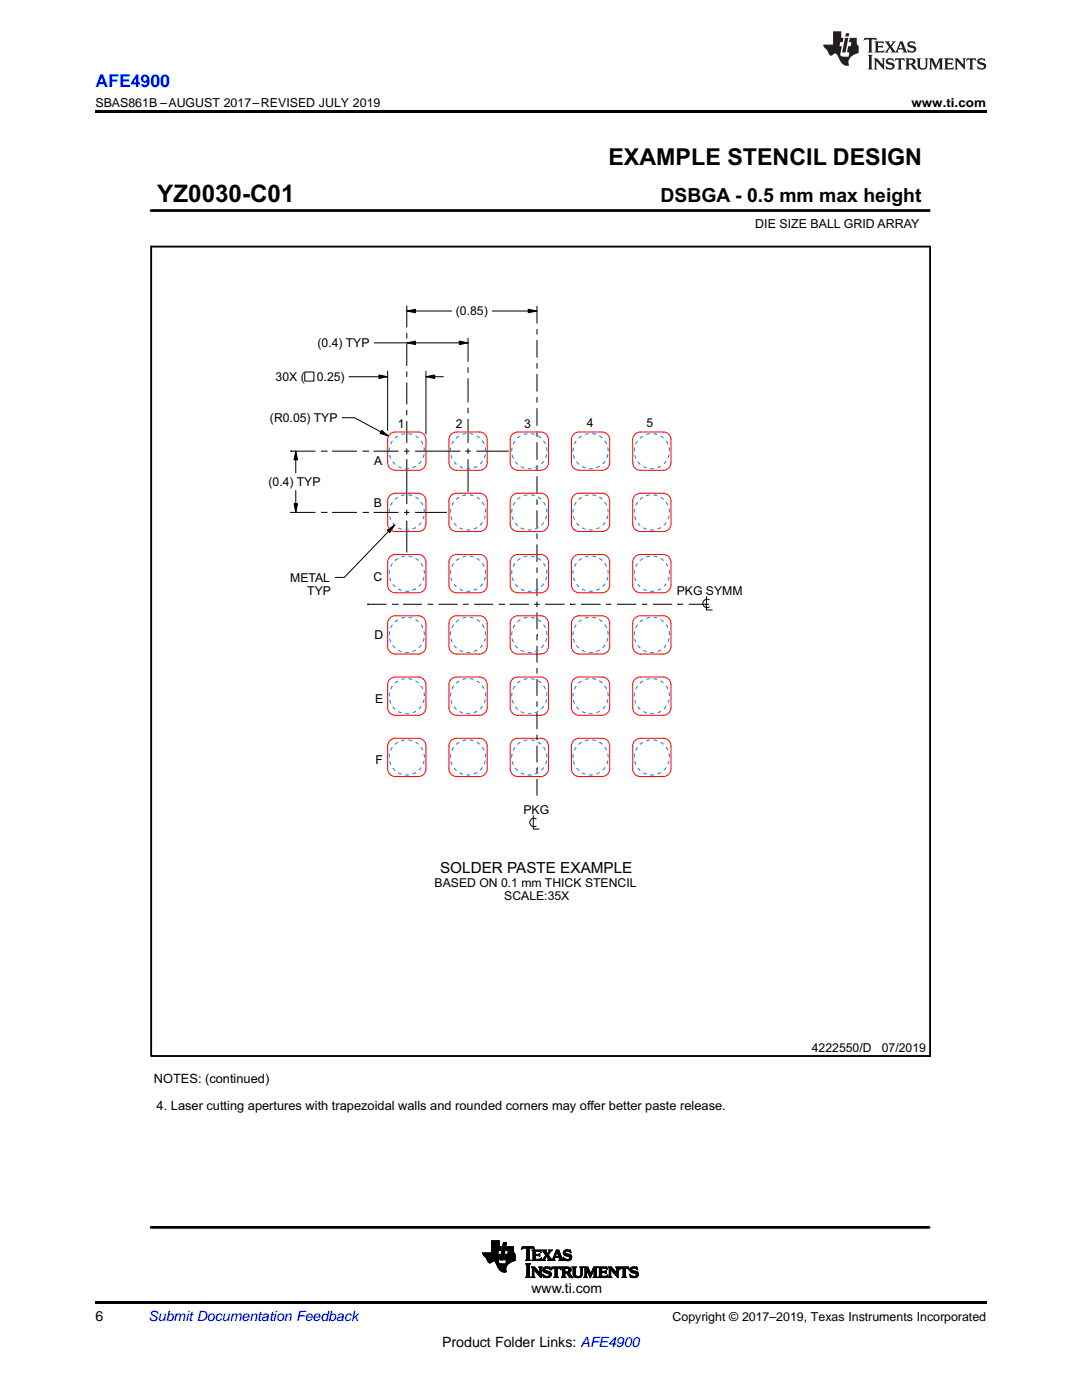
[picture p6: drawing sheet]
<svg xmlns="http://www.w3.org/2000/svg" width="216mm" height="279mm" viewBox="0 0 216 279" stroke-linecap="round" stroke-linejoin="round" font-family="sans-serif">
<path d="M19 22h177.8v.5h-177.8zM75.6 74.8l1.8 .4-1.8 .3zM81.2 68.4l1.7-.3v.7zM81.2 62.1l1.7-.4v.7zM85 75.2l1.7-.4v.7zM91.6 68.1l1.8 .3-1.8 .4zM105.4 61.7l1.7 .4-1.7 .3zM59 90l.4 1.8h-.7zM76.2 85.9l1.3 1.1-1.7-.5zM58.7 100.5h.7l-.4 1.8zM77.3 105.8l1.4-1-.9 1.5zM19 259.7h177.8v.5h-177.8z" fill="#000"/>
<g fill="none" stroke="#000" stroke-width=".2">
<path d="M30.2 42h155.2M185.4 41.8v.4M60.8 74.2h1.8v1.9h-1.8zM69.7 75.2h7.7M74.7 68.4h18.7M75.6 74.8l1.8 .4-1.8 .3zM77.4 74.1v11.8M81.2 68.4l1.7-.3v.7zM81.2 62.1l1.7-.4v.7zM81.2 61v4.4M81.2 66.4v1.1M81.2 68.6v4.4"/>
<path d="M81.2 74.1v1.1M81.2 76.3v4.4M81.2 62.1h8.9M85 75.2l1.7-.4v.7zM85 74.1v12.6M85 75.2h3.5M91.6 68.1l1.8 .3-1.8 .4zM93.4 67.4v4.8M93.4 73.3v1.1M93.4 75.5v4.8M98.2 62.1h8.9M105.4 61.7l1.7 .4-1.7 .3z"/>
<path d="M107.1 61.1v3.5M107.1 65.7v1.1M107.1 67.9v3.5M107.1 72.5v1.1M107.1 74.7v3.5M107.1 79.3v1.1M58 90h.1M58 90h5M59 90l.4 1.8h-.7zM59 90v4.4M59 97.9v4.4M64.1 90h1.1"/>
<path d="M65.2 90h.1M66.2 90h5M68.3 83.4h2.4l6.8 3.6M72.3 90h1.1M73.4 90h.1M74.5 90h5M76.2 85.9l1.3 1.1-1.7-.5zM80.6 90h1.1M81.2 81.8v1.1M81.2 84v4.4M81.2 89.5v1.2M81.2 91.6v9"/>
<path d="M82.8 90h9.1M92.8 90h1.1M93.4 81.4v1.1M93.4 83.6v4.8M93.4 89.5v1.1M93.4 91.7v6.5M95 90h6.5M107.1 81.5v3.5M107.1 86.1v1.1M107.1 88.3v3.5M107.1 92.9v1.1M107.1 95.1v3.5"/>
<path d="M107.1 99.7v1.1M58 102.3h.1M58 102.3h5M58.7 100.5h.7l-.4 1.8zM64.1 102.3h1.1M65.2 102.3h.1M66.2 102.3h5M72.3 102.3h1.1M73.4 102.3h.1M74.5 102.3h5M77.3 105.8l1.4-1-.9 1.5zM78.7 104.8l-10 10.4h-1.8"/>
<path d="M80.6 102.3h1.1M81.2 101.7v1.1M81.2 103.9v6.4M82.8 102.3h6.4M107.1 101.9v3.5M107.1 106.5v1.1M107.1 108.6v3.6M107.1 113.2v1.1M107.1 115.4v3.5M140.9 119v2.7h1.2M141.5 119.7a.86 .86 0 0 0-1.3 .7 .86 .86 0 0 0 1.3 .8M73.3 120.6h.1"/>
<path d="M73.3 120.6h3.8M78.2 120.6h1.1M79.3 120.6h.1M80.4 120.6h3.8M85.3 120.6h1.1M87.5 120.6h3.8M92.4 120.6h1.1M94.6 120.6h3.8M99.5 120.6h1.1M100.6 120.6h.1M101.7 120.6h3.8M106.6 120.6h1.1"/>
<path d="M107.1 126.7h.1M107.1 120v1.1M107.1 122.2v3.4M107.1 126.7v1.1M107.1 128.9v3.3M107.1 133.3v1.1M107.1 135.5v3.4M107.1 140v1.1M108.8 120.6h3.9M113.8 120.6h.1M113.8 120.6h1.1M116 120.6h3.8"/>
<path d="M120.9 120.6h1.1M123.1 120.6h3.9M128.1 120.6h1.1M130.3 120.6h3.8M135.2 120.6h.1M135.2 120.6h1.1M137.4 120.6h3.9M141.3 120.6h.1M107.1 153.3h.1M107.1 142.2v3.3M107.1 146.6v1.1M107.1 148.8v3.4"/>
<path d="M107.1 153.3v1.1M107.1 155.5v3.3M106.4 162.8v2.6h1.2M107 163.4a.86 .86 0 0 0-1.3 .7 .86 .86 0 0 0 1.3 .8M96.3 250.1h3M96.3 250.2h3M96.4 250.3h2.9M96.4 250.4h3.3M96.5 250.5h3.2M96.5 250.6h3.2M96.6 250.6h3.1M96.7 250.7h2.9"/>
<path d="M96.8 250.8h2.8M96.9 250.9h2.7M97 251h2.6M97 251.1h2.6M97.1 251.1h2.5M97.1 251.2h2.4M97.1 251.3h2.4M97.2 251.3h2.3M97.2 251.4h2.3M97.2 251.5h2.3M97.3 251.5h2.2M97.3 251.6h2.2"/>
<path d="M97.3 251.7h1M97.4 251.7h.8M97.4 251.8h.7M97.5 251.9h.6M97.5 252h.5M97.6 252h.3M98.1 249.9h1.3M98.1 249.8h1.3M98.1 249.7h1.3M98.1 248.8h1.9l-.1 .8h-1.8M98.1 249.5h1.8M98.1 249.4h1.8"/>
<path d="M98.1 249.3h1.8M98.1 249.2h1.8M98.1 249.1h1.9M98.1 249h1.9M98.1 248.9h1.9M98.1 248.8h1.9M98.1 248.7h1.5M98.1 248.6h1.5M98.1 248.5h1.5M98.1 248.4h1.5M98.1 248.3h1.5M98.1 248.2h1.5"/>
<path d="M98.1 248.1h1.5M98.1 248h1.5M98.1 247.9h1.5M98.1 247.8h1.5M98.1 247.7h1.5M98.6 251.7h.8M98.7 251.7h.7M98.8 251.8h.6M98.9 251.9h.5M98.9 252h.6M99 252.1h.5M99 252.2h.6"/>
<path d="M99 252.2h1M99.1 252.3h2.2M99.1 252.4h2.2M99.1 252.4h2.1M99.2 252.5h2M99.2 252.6h1.9M99.3 252.7h1.7M99.3 252.8h1.7M99.3 252.9h1.7M99.3 250h-3l.1 .4 .6 .7 .5 .8 .3 .1 .5-.3h.4l.9 1.6 .7 .5h.7v-.9l.6-.8M99.4 252.9h1.6M99.4 253h1.5"/>
<path d="M99.4 249.6l-.1 .7h.4l-.2 1.1M99.5 251.7v.3l.2 .2h1.7M99.5 253.1h1.4M99.5 251.4v.3M99.5 253.2h1.4M99.6 253.3h1.3M99.6 248.8v-1.2h-1.5v2.4M99.7 253.4h1.2M99.8 253.5h1.1M99.8 251.4h.6M99.8 251.3h.6M99.8 251.2h.6"/>
<path d="M99.8 253.5h1.2M99.8 251.1h.6M99.9 251.1h.6M99.9 251h.6M99.9 250.9h.6M99.9 250.8h.6M99.9 253.6h1.1M99.9 250.7h.6M99.9 250.6h.6M99.9 250.6h.7M100 250.5h.6M100 250.4h.6"/>
<path d="M100 250.3h.6M100 253.7h1M100 250.2h.6M100 250.1h.7M100.1 250h.6M100.1 249.9h.6M100.1 249.8h.6M100.1 249.7h.6M100.1 253.8h.9M100.1 249.6h.7M100.2 249.5h.6M100.2 249.4h.6"/>
<path d="M100.2 249.3h.6M100.2 249.2h.6M100.2 249.1h.6M100.3 249h.6M100.3 253.8h.7M100.3 248.9h.6M100.3 248.8h.6M100.3 248.8h.6l-.5 2.7h-.6zM100.4 248.5h.6M100.4 248.4h.6M100.4 248.3h.6M100.4 248.2h.6"/>
<path d="M100.4 248.1h.6M100.5 248h.6M100.5 248h.6l-.1 .5h-.7zM100.6 253.9h.1M100.7 251.3h2.1M100.7 251.2h2.1M100.7 251.4h2.1M100.7 251.1h2.1M100.7 251.1v.3l.4 .1M100.7 251h2.1M100.8 250.9h2M100.8 250.8h2"/>
<path d="M100.8 250.7h2M100.8 250.6h2M100.8 250.5h2M100.8 250.4h2M100.9 250.4h1.9M101 252.2h.5M101 252.1h.6M101 252h.7M101 252h.8M101 251.9h.9M101 251.8h1.1M101 249.5h1.4"/>
<path d="M101 251.7h1.2M101.1 251.7h1.3M101.1 249.4h1.3M101.1 251.6h1.5M101.1 249.3h1.3M101.1 251.5h1.7M101.1 249.2h1.3M101.1 251.5l-.2 .7M101.1 249.1h1.3M101.1 249h1.3M101.2 248.9h1.2M101.2 248.8h1.2"/>
<path d="M101.2 248.8h1.2v.8h-1.4zM101.3 250.3h1.5M101.3 250.2h1.4M101.4 250.2h1.2M101.4 250.1h1.2M101.4 250h1.1M101.4 249.9h1.1M101.4 249.8h1.1M101.4 249.7h1M101.5 249.7h.9M101.5 249.6l-.2 .7h-.4l-.2 .8M102.4 249.6l.1 .4 .3 .3v1.3l-1.2 .5"/>
<path d="M104.1 249.3h.1M104.1 249.2h.2M104.2 249.1h2.4M104.2 249h2.3M104.2 248.9h2.3M104.9 251.5h.9M104.9 254.9h1M105 252.3h.8M105.1 251.4h.6M105.1 254.8h.6M105.1 249.2h.5M105.1 252.4h.6"/>
<path d="M105.1 251.3h.5M105.1 251.2l-.2 .3M105.1 251.2h.5M105.1 251.1h.5M105.1 251h.5M105.1 250.9h.5M105.1 250.8h.5M105.1 250.7h.5M105.1 250.6h.5M105.1 250.5h.5M105.1 250.4h.5M105.1 250.3h.5"/>
<path d="M105.1 250.2h.5M105.1 250.1h.5M105.1 250h.5M105.1 249.9h.5M105.1 249.8h.5M105.1 249.7h.5M105.1 249.6h.5M105.1 249.5h.5M105.1 249.4h.5M105.1 249.3h.5M105.1 254.7h.5M105.1 252.5h.5"/>
<path d="M105.1 254.6h.5M105.1 254.6v-2.1l-.2-.3h1l-.3 .3v2.1M105.1 254.6l-.2 .3M105.1 254.5h.5M105.1 254.4h.5M105.1 254.3h.5M105.1 254.2h.5M105.1 254.1h.5M105.1 254h.5M105.1 253.9h.5M105.1 253.8h.5M105.1 253.7h.5"/>
<path d="M105.1 253.6h.5M105.1 253.5h.5M105.1 253.4h.5M105.1 253.3h.5M105.1 253.2h.5M105.1 253.1h.5M105.1 253h.5M105.1 252.9h.5M105.1 252.8h.5M105.1 252.7h.5M105.1 252.6h.5M105.6 251.2v-2l.6-.1 .4 .2-.1-.5h-2.3l-.1 .5 .4-.2 .6 .1v2"/>
<path d="M105.6 251.2l.2 .3M105.6 254.6l.3 .3M105.8 251.5h-.9M105.9 254.9h-1M106 254.9h.7M106.1 253h.7M106.2 251.5h1.7M106.2 254.8h.4M106.2 253.1h.6M106.2 254.7h.3M106.2 249.5h1.6M106.2 253.2h.7"/>
<path d="M106.2 254.6l-.2 .3M106.2 254.6h.3M106.2 254.5h.3M106.2 254.4h.3M106.2 254.3h.3M106.2 254.2h.3M106.2 254.1h.3M106.2 254h.3M106.2 253.9h.3M106.2 253.8h.3M106.2 253.7h.3M106.2 253.6h.3"/>
<path d="M106.2 253.5h.3M106.2 253.4h.9M106.2 253.3h.8M106.3 251.4h1.6M106.3 249.6h1.6M106.4 251.3h.5M106.4 249.7h.4M106.4 249.8l-.2-.3h1.6l.2 .4-.5-.2h-.6l-.1 .1M106.4 251.2l-.2 .3M106.4 250.3h1.1l.2-.1v.6l-.2-.2h-.7l.1 .7h.7l.5-.2-.2 .5-1.7-.1M106.4 251.2h.4M106.4 251.1h.4"/>
<path d="M106.4 251h.4M106.4 250.9h.4M106.4 250.8h.4M106.4 250.7h.4M106.4 250.6h.4M106.4 250.5h1.3M106.4 250.4h1.3M106.4 250.2h.4M106.4 250.1h.4M106.4 250h.4M106.4 249.9h.4M106.4 249.8h.4"/>
<path d="M106.4 249.8v1.4M106.4 249.2h.2M106.5 254.6l.2 .3M106.5 253.4h.1M106.5 253.4v1.2M106.5 253.4l1.5 1.6v-1.9l.2-.3h-.7l.2 .3v1l-1-1.2-.7-.1 .2 .3v1.5M106.5 249.3h.1M106.6 253.5h.6M106.7 253.6h.6M106.7 254.9h-.7M106.8 253.7h.6M106.8 249.8v.5"/>
<path d="M106.9 253.8h.6M107 253.9h.6M107.1 254h.9M107.2 254.1h.8M107.3 254.2h.7M107.4 254.3h.6M107.4 254.4h.6M107.5 250.3h.2M107.5 254.5h.5M107.6 250.6h.1M107.6 251.3h.4M107.6 250.2h.1"/>
<path d="M107.6 254.6h.4M107.6 250.7h.1M107.6 249.7h.3M107.6 253h.5M107.7 254.7h.3M107.7 253.1h.3M107.7 253.2h.3M107.7 253.9h.3M107.7 253.8h.3M107.7 253.7h.3M107.7 253.6h.3M107.7 253.5h.3"/>
<path d="M107.7 253.4h.3M107.7 253.3h.3M107.8 254.8h.2M107.8 249.8h.1M107.9 251.2h.1M107.9 254.9h.1M107.9 249.9h.1M108 251.1h.1M108 251.5h.8M108.1 249.5h.9M108.2 251.4h.5M108.3 254.3l.7 .4 .6-.1-.1-.4-.9-.3-.3-.3 .2-.6 .6-.2 .5 .1 .1-.1 .2 .6-.9-.3-.2 .1-.1 .3 1.1 .3 .2 .5"/>
<path d="M108.3 254.3h.1M108.3 249.6h.6M108.3 254.4h.1M108.3 254.5h.3M108.3 253.5h.4M108.3 253.4h.4M108.3 253.6h.6M108.3 251.3h.4M108.3 254.6h.4M108.3 253.3h.4M108.4 253.7h.8M108.4 249.7h.5"/>
<path d="M108.4 254.7h.6M108.4 253.2h.4M108.4 254.8h1.4M108.4 253.7h1.2M108.4 251.2l-.4 .3M108.4 251.2h.3M108.4 254.9h.1M108.4 249.8h.6M108.4 253.1h1.4M108.5 251.1h.3M108.5 253.8h1.3M108.5 249.9h.5"/>
<path d="M108.6 253h1.1M108.6 251h.3M108.6 250h.5M108.6 250.9h.3M108.6 250.1h.6M108.6 253.9h1.3M108.7 250.8h.3M108.7 250.2h.8M108.7 254.9h.9M108.7 252.9h.7M108.8 250.7h.8M108.8 250.3h.7"/>
<path d="M108.8 251.5h-.8M108.8 250.6h.7M108.8 250.4h.6M108.9 250.5h.6M108.9 250.5l-.5 .7M108.9 254h1.1M109.1 250.8h.6M109.2 250.9h.5M109.3 254.7h.6M109.3 251h.5M109.3 251.5l.2-.2-.4-.6-.4 .6 .1 .2M109.3 251.5h1.4"/>
<path d="M109.3 250.1h.3M109.3 251.1h.6M109.4 254.1h.6M109.4 250h.3M109.4 250.4l.8-.9h-.7l.1 .2-.4 .5-.3-.5 .2-.2h-1l.8 1M109.4 250.4l.7 1 .3-.3M109.4 251.2h.5M109.5 249.9h.3M109.5 253.2h.3M109.5 251.3h.5M109.5 251.4h.6M109.5 254.6h.4"/>
<path d="M109.5 249.8h.3M109.5 254.2h.5M109.6 249.5h.5M109.6 254.5h.4M109.6 249.7h.3M109.6 254.3h.4M109.6 254.4h.4M109.6 249.6h.4M109.6 253.3h.2M109.7 253.4h.2M110 253.4h.1M110 253.3h.2"/>
<path d="M110 254.3l-.2 .5-.6 .2-.6-.1-.2 .1-.1-.7M110 253.2h.3M110.1 253.1h1.8M110.1 253h1.8M110.2 251.4h.4M110.3 251.3h.3M110.3 251.2h.3M110.4 251.1l.6-1.6h.5l.7 1.8 .2 .2M110.4 251.1h.3M110.4 251h.3M110.4 250.9h1.6M110.5 250.8h1.5"/>
<path d="M110.5 250.7h1.5M110.5 254.9h.9M110.6 250.6h.2M110.6 250.5h.3M110.6 251.2v.2l.1 .1M110.6 251.2l.1-.2h.9l.1 .2M110.6 250.4h.3M110.7 250.3h.2M110.7 254.8h.5M110.7 250.2h.3M110.7 254.7h.5M110.7 251.5h-1.4"/>
<path d="M110.7 253.2h.5M110.7 250.1h.3M110.7 254.6h.5M110.7 254.6v-1.4l-.4-.1-.3 .3 .1-.5 1.7-.1 .1 .6-.3-.3-.4 .1v1.4M110.7 254.6l-.2 .3M110.7 254.5h.5M110.7 254.4h.5M110.7 254.3h.5M110.7 254.2h.5M110.7 254.1h.5M110.7 254h.5M110.7 253.9h.5"/>
<path d="M110.7 253.8h.5M110.7 253.7h.5M110.7 253.6h.5M110.7 253.5h.5M110.7 253.4h.5M110.7 253.3h.5M110.8 250h.3M110.8 250.7l.3-.9 .4 .9M110.8 249.9h.3M110.9 249.8h.7M110.9 249.7h.7M110.9 249.6h.7"/>
<path d="M111 249.5h.5M111.2 249.9h.5M111.2 254.6l.2 .3M111.2 250h.5M111.3 250.1h.4M111.3 250.2h.5M111.3 250.3h.5M111.4 250.4h.5M111.4 250.5h.5M111.4 254.9h-.9M111.4 250.6h.5M111.5 251.5h.9"/>
<path d="M111.6 251h.5M111.6 251.1h.5M111.7 251.2h.5M111.7 251.2l-.2 .3M111.7 253.2h.2M111.7 251.4h.6M111.7 251.3h.5M111.8 253.3h.2M111.9 253.4h.1M112 254.9h.9M112.1 253h1.6M112.2 254.8h.6"/>
<path d="M112.2 253.1h1.6M112.2 254.7h.5M112.2 253.2h.5M112.2 254.6l-.2 .3M112.2 254.6h.5M112.2 254.5h.5M112.2 254.4h.5M112.2 254.3h.5M112.2 254.2h.5M112.2 254.1h.5M112.2 254h1.3M112.2 253.9h1.4"/>
<path d="M112.2 253.8h1.6M112.2 253.7h.5M112.2 253.6h.5M112.2 253.5h.5M112.2 253.4h.5M112.2 253.3h.5M112.4 251h.1M112.4 250.9h.1M112.4 251.1h.2M112.4 250h.4M112.4 250.1h.5M112.4 249.9h.4"/>
<path d="M112.4 251.2h.3M112.4 251.5h-.9M112.4 250.2h.8M112.4 249.8h.4M112.4 251.3h.6M112.5 250.3h1.1M112.5 251.4h1.4M112.5 249.7h.4M112.5 251.5h.1M112.5 250.4h1.3M112.5 249.6h1.3M112.7 250.5h1.2"/>
<path d="M112.7 249.5h1.1M112.7 254.6l.2 .3M112.7 254.6v-.5h.3l.7 .8h.6M112.7 253.3l.1-.2 .6 .1v.5l-.3 .1M112.7 253.3v.5M112.8 251.5h.9M112.9 250.6h1.1M112.9 249.4h.5M112.9 254.9h-.9M113.1 251.6h.3M113.1 252.8l.6 .2 .3 .3-.1 .5-.5 .2M113.1 254.1h.6"/>
<path d="M113.2 254.2h.5M113.3 254.3h.5M113.3 254.4h.6M113.3 250.7h.8M113.3 253.2h.6M113.3 250.7l.4 .3-.3 .3h-.5l-.5-.4M113.4 253.7h.5M113.4 254.5h.5M113.4 252.9l-1.4-.1 .2 .3v1.5M113.4 254l.9 .9M113.4 254h.1M113.4 254.6h.6"/>
<path d="M113.4 253.3h.5M113.5 251.3h.5M113.5 253.6h.5M113.5 253.4h.5M113.5 249.7h.4M113.5 253.5h.5M113.5 254.7h.6M113.6 254.8h.6M113.6 250.8h.5M113.6 251.2h.4M113.7 250.9h.4M113.7 251.1h.4"/>
<path d="M113.7 249.8h.2M113.7 251h.4M113.7 254.9h.6M113.8 249.9h.1M113.9 250l-.6-.3h-.4l-.1 .2 .1 .2 1.1 .5 .1 .5-.3 .4-1.3 .1-.1-.7M113.9 250h.1M113.9 250l-.1-.5-.8-.1-.5 .3-.1 .3 .1 .4 .8 .3M114.3 253h.6M114.3 253.1h.5M114.4 253.2h.4M114.4 254.2h.4M114.4 254.1h.4"/>
<path d="M114.4 254h.4M114.4 253.9h.4M114.4 253.8h.4M114.4 253.7h.4M114.4 253.6h.4M114.4 253.5h.4M114.4 253.4h.4M114.4 253.3h.4M114.4 254.3h.4M114.4 254.4h.4M114.4 254.5h.5M114.5 254.6h.5"/>
<path d="M114.5 254.7h.7M114.6 254.8h1.4M114.8 254.2l.1 .4 .5 .1 .4-.1 .1-.4M114.8 254.2v-1.1l.2-.3h-.8l.2 .3v1.2M114.8 254.9h1M115.5 254.7h.6M115.8 254.6h.3M115.8 253h.5M115.8 254.5h.4M115.9 254.4h.3M115.9 253.1h.3M115.9 254.3h.3"/>
<path d="M115.9 253.2h.3M115.9 254.2v-1.1l-.2-.2 .7-.1-.2 .3v1.1M115.9 254.2h.3M115.9 254.1h.3M115.9 254h.3M115.9 253.9h.3M115.9 253.8h.3M115.9 253.7h.3M115.9 253.6h.3M115.9 253.5h.3M115.9 253.4h.3M115.9 253.3h.3"/>
<path d="M116.2 254.2l-.2 .6-.6 .2-.8-.2-.2-.5M116.5 254.9h.7M116.6 253h.7M116.7 254.8h.3M116.7 253.1h.7M116.7 254.7h.3M116.7 253.2h.7M116.7 254.6h.3M116.7 254.6v-1.5l-.2-.3 .8 .1 .6 1.3 .6-1.4 .7 .1-.2 .2v1.5M116.7 254.6l-.2 .3M116.7 254.5h.3M116.7 254.4h.3"/>
<path d="M116.7 254.3h.3M116.7 254.2h.3M116.7 254.1h.3M116.7 254h.3M116.7 253.9h.3M116.7 253.8h.3M116.7 253.7h.3M116.7 253.6h.3M116.7 253.5h.3M116.7 253.4h.8M116.7 253.3h.8M117 254.6l.2 .3"/>
<path d="M117.1 253.5h.4M117.1 253.6h.5M117.2 253.7h.4M117.2 254.9h-.7M117.2 253.7h.5M117.2 253.8h.5M117.3 253.9h.5M117.3 254h.5M117.4 254.1h.5M117.4 254.2h.7M117.5 254.3h.6M117.5 254.4h.6"/>
<path d="M117.5 254.5h.5M117.6 254.6h.4M117.6 254.7h.3M117.7 254.8h.2M117.7 254.9h.1M117.9 254.1h.3M118 254h.2M118 253.9h.3M118 253.8h.3M118.1 253.7h.3M118.2 253.6h.2M118.2 253.5h.3"/>
<path d="M118.3 253.4h.7M118.3 253.3h.7M118.3 253.2h.7M118.4 254.9h.8M118.4 253.1h.6M118.4 253h.7M118.5 254.8h.6M118.5 254.7h.5M118.6 254.6h.4M118.6 254.6l-.2 .3M118.6 254.6v-1.3l-.8 1.7-.8-1.7v1.3M118.6 254.5h.4"/>
<path d="M118.6 254.4h.4M118.6 254.3h.4M118.6 254.2h.4M118.6 254.1h.4M118.6 254h.4M118.6 253.9h.4M118.6 253.8h.4M118.6 253.7h.4M118.6 253.6h.4M118.6 253.5h.4M119 254.6l.2 .3M119.2 254.9h-.8"/>
<path d="M119.4 254.9h1.7M119.5 253h1.6M119.5 254.8h1.7M119.6 253.1h1.5M119.6 254.7h1.6M119.6 253.2h.5M119.6 254.6h.5M119.6 254.5h.5M119.6 254.4h.5M119.6 254.3h.5M119.6 254.2h.5M119.6 254.1h.5"/>
<path d="M119.6 254h.5M119.6 253.9h1.3M119.6 253.8h1.3M119.6 253.7h1.3M119.6 253.7h.5M119.6 253.6h.5M119.6 253.5h.5M119.6 253.4h.5M119.6 253.3h.5M119.6 254.6l-.2 .3M120.1 254v.6l.1 .1M120.8 254h.2"/>
<path d="M120.8 253.7h.2M120.9 253.2h.3M121 252.8l.2 .6M121 252.9l-1.6-.1 .2 .3v1.5M121 254.6h.3M121.1 253.3h.1M121.2 253.4h.1M121.2 253.4l-.4-.3h-.7v.6h.6l.3-.1v.5l-.4-.1M121.2 254.5h.1M121.3 254.4h.1M121.3 254.4l-.6 .3M121.3 254.4l-.2 .6-1.7-.1"/>
<path d="M121.4 254.9h.7M121.5 253h.6M121.5 254.8h.4M121.6 253.1h.6M121.6 254.7h.3M121.6 253.2h.7M121.6 254.6h.3M121.6 254.6l-.2 .3M121.6 254.5h.3M121.6 254.4h.3M121.6 254.3h.3M121.6 254.2h.3"/>
<path d="M121.6 254.1h.3M121.6 254h.3M121.6 253.9h.3M121.6 253.8h.3M121.6 253.7h.3M121.6 253.6h.3M121.6 253.5h.3M121.6 253.4h.8M121.6 253.3h.8M121.9 254.6l.2 .3M121.9 253.4h.1M121.9 253.4v1.2"/>
<path d="M121.9 253.5h.6M122 252.8l1.1 1.3v-1l-.2-.3h.6l-.2 .3v1.9l-1.4-1.6M122 252.9l-.6-.1 .2 .3v1.5M122 253.6h.6M122.1 254.9h-.7M122.1 253.7h.6M122.2 253.7h.6M122.3 253.8h.6M122.4 253.9h.6M122.4 254h.9M122.5 254.1h.8M122.6 254.2h.7"/>
<path d="M122.7 254.3h.6M122.8 254.4h.5M122.9 254.5h.4M123 254.6h.3M123 253h.4M123 254.7h.3M123.1 253.1h.3M123.1 253.2h.2M123.1 253.9h.2M123.1 253.8h.2M123.1 253.7h.2M123.1 253.6h.2"/>
<path d="M123.1 253.5h.2M123.1 253.4h.2M123.1 253.3h.2M123.1 254.8h.2M123.2 254.9h.1M123.6 253.4h.1M123.6 253.3h.1M123.6 253.2h.3M123.7 253.1h1.8M123.7 253h1.7M124.1 254.9h.9M124.3 254.8h.5"/>
<path d="M124.3 254.7h.5M124.3 253.2h.5M124.3 254.6v-1.5h-.4l-.3 .3 .1-.5 1.7-.1 .1 .6-.3-.3-.4 .1v1.4M124.3 254.6l-.2 .3M124.3 254.6h.5M124.3 254.5h.5M124.3 254.4h.5M124.3 254.3h.5M124.3 254.2h.5M124.3 254.1h.5M124.3 254h.5M124.3 253.9h.5"/>
<path d="M124.3 253.8h.5M124.3 253.7h.5M124.3 253.6h.5M124.3 253.5h.5M124.3 253.4h.5M124.3 253.3h.5M124.8 254.6l.2 .3M125 254.9h-.9M125.3 253.2h.2M125.4 253.3h.1M125.5 253.4h.1M125.7 254.4h.1"/>
<path d="M125.7 254.5h.2M125.7 253.5h.4M125.7 253.4h.4M125.7 253.6h.5M125.7 254.6h.4M125.7 253.3h.4M125.7 253.7h.9M125.7 254.7h.7M125.8 253.2h.4M125.8 254.8h1.4M125.8 253.7h1.2M125.8 254.9h.1"/>
<path d="M125.8 253.1h1.3M125.9 253l.4-.2h.8l.1 .6-.7-.3h-.3l-.1 .2 .1 .2 1.1 .5 .1 .5-.3 .3-.4 .2-.7-.1-.2 .1-.1-.7 .7 .4h.4l.2-.3-.2-.2-1-.4-.1-.4zM125.9 253.8h1.3M125.9 253h1.2M126 253.9h1.3M126.1 254.9h.9M126.1 252.9h.7M126.3 254h1M126.6 254.7h.7M126.7 254.1h.7M126.8 253.2h.4M126.9 254.6h.4"/>
<path d="M126.9 254.2h.5M127 254.5h.4M127 254.3h.4M127 254.4h.4M127 253.3h.2M127.1 253.4h.1"/>
</g>
<path d="M30.2 49.2h155.4v161.5h-155.4z" fill="none" stroke="#000" stroke-width=".38"/>
<path d="M30.2 42h155.2M30.2 245h155.2" fill="none" stroke="#000" stroke-width=".55"/>
<g fill="none" stroke="#f00" stroke-width=".2">
<path d="M78 98.7l.9-.3h4.6a1.53 1.53 0 0 1 1.5 1.6v4.6a1.53 1.53 0 0 1-1.5 1.5h-4.6a1.53 1.53 0 0 1-1.5-1.5v-4.6v-.5zM78 86.5l.9-.3h4.6a1.53 1.53 0 0 1 1.5 1.5v4.6a1.53 1.53 0 0 1-1.5 1.6h-4.6a1.53 1.53 0 0 1-1.5-1.6v-4.6v-.4zM90.2 98.7l.9-.3h4.6a1.53 1.53 0 0 1 1.5 1.6v4.6a1.53 1.53 0 0 1-1.5 1.5h-4.6a1.53 1.53 0 0 1-1.5-1.5v-4.6l.1-.5zM90.2 86.5l.9-.3h4.6a1.53 1.53 0 0 1 1.5 1.5v4.6a1.53 1.53 0 0 1-1.5 1.6h-4.6a1.53 1.53 0 0 1-1.5-1.6v-4.6l.1-.4zM102.1 99.1l.7-.6 .5-.1h4.6a1.53 1.53 0 0 1 1.5 1.6v4.6a1.53 1.53 0 0 1-1.5 1.5h-4.6a1.53 1.53 0 0 1-1.5-1.5v-4.6zM102.4 86.5l.9-.3h4.6a1.53 1.53 0 0 1 1.5 1.5v4.6a1.53 1.53 0 0 1-1.5 1.6h-4.6a1.53 1.53 0 0 1-1.5-1.6v-4.6l.1-.4zM114.3 99.1l.8-.6 .5-.1h4.5a1.53 1.53 0 0 1 1.6 1.6v4.6a1.53 1.53 0 0 1-1.6 1.5h-4.5a1.53 1.53 0 0 1-1.6-1.5v-4.6zM114.6 86.5l1-.3h4.5a1.53 1.53 0 0 1 1.6 1.5v4.6a1.53 1.53 0 0 1-1.6 1.6h-4.5a1.53 1.53 0 0 1-1.6-1.6v-4.6l.1-.4zM126.9 98.7l.9-.3h4.6a1.53 1.53 0 0 1 1.5 1.6v4.6a1.53 1.53 0 0 1-1.5 1.5h-4.6a1.53 1.53 0 0 1-1.6-1.5v-4.6l.1-.5zM126.9 86.5l.9-.3h4.6a1.53 1.53 0 0 1 1.5 1.5v4.6a1.53 1.53 0 0 1-1.5 1.6h-4.6a1.53 1.53 0 0 1-1.6-1.6v-4.6l.1-.4zM78 111l.9-.3h4.6a1.53 1.53 0 0 1 1.5 1.5v4.6a1.53 1.53 0 0 1-1.5 1.5h-4.6a1.53 1.53 0 0 1-1.5-1.5v-4.6v-.5zM90.2 111l.9-.3h4.6a1.53 1.53 0 0 1 1.5 1.5v4.6a1.53 1.53 0 0 1-1.5 1.5h-4.6a1.53 1.53 0 0 1-1.5-1.5v-4.6l.1-.5z"/>
<path d="M102.1 111.3l.7-.6h.5h4.6a1.53 1.53 0 0 1 1.5 1.5v4.6a1.53 1.53 0 0 1-1.5 1.5h-4.6a1.53 1.53 0 0 1-1.5-1.5v-4.6zM114.3 111.3l.8-.6h.5h4.5a1.53 1.53 0 0 1 1.6 1.5v4.6a1.53 1.53 0 0 1-1.6 1.5h-4.5a1.53 1.53 0 0 1-1.6-1.5v-4.6zM126.9 111l.9-.3h4.6a1.53 1.53 0 0 1 1.5 1.5v4.6a1.53 1.53 0 0 1-1.5 1.5h-4.6a1.53 1.53 0 0 1-1.6-1.5v-4.6l.1-.5zM78 135.4l.9-.3h4.6a1.53 1.53 0 0 1 1.5 1.5v4.6a1.53 1.53 0 0 1-1.5 1.6h-4.6a1.53 1.53 0 0 1-1.5-1.6v-4.6v-.4zM78 123.2l.9-.3h4.6a1.53 1.53 0 0 1 1.5 1.5v4.6a1.53 1.53 0 0 1-1.5 1.5h-4.6a1.53 1.53 0 0 1-1.5-1.5v-4.6v-.5zM90.2 135.4l.9-.3h4.6a1.53 1.53 0 0 1 1.5 1.5v4.6a1.53 1.53 0 0 1-1.5 1.6h-4.6a1.53 1.53 0 0 1-1.5-1.6v-4.6l.1-.4zM90.2 123.2l.9-.3h4.6a1.53 1.53 0 0 1 1.5 1.5v4.6a1.53 1.53 0 0 1-1.5 1.5h-4.6a1.53 1.53 0 0 1-1.5-1.5v-4.6l.1-.5zM102.1 123.5l.7-.5 .5-.1h4.6a1.53 1.53 0 0 1 1.5 1.5v4.6a1.53 1.53 0 0 1-1.5 1.5h-4.6a1.53 1.53 0 0 1-1.5-1.5v-4.6zM102.2 135.6l.5-.4 .6-.1h4.6a1.53 1.53 0 0 1 1.5 1.5v4.6a1.53 1.53 0 0 1-1.5 1.6h-4.6a1.53 1.53 0 0 1-1.5-1.6v-4.6l.1-.5zM114.3 123.5l.8-.5 .5-.1h4.5a1.53 1.53 0 0 1 1.6 1.5v4.6a1.53 1.53 0 0 1-1.6 1.5h-4.5a1.53 1.53 0 0 1-1.6-1.5v-4.6zM114.5 135.6l.5-.4 .6-.1h4.5a1.53 1.53 0 0 1 1.6 1.5v4.6a1.53 1.53 0 0 1-1.6 1.6h-4.5a1.53 1.53 0 0 1-1.6-1.6v-4.6l.1-.5zM126.9 135.4l.9-.3h4.6a1.53 1.53 0 0 1 1.5 1.5v4.6a1.53 1.53 0 0 1-1.5 1.6h-4.6a1.53 1.53 0 0 1-1.6-1.6v-4.6l.1-.4z"/>
<path d="M126.9 123.2l.9-.3h4.6a1.53 1.53 0 0 1 1.5 1.5v4.6a1.53 1.53 0 0 1-1.5 1.5h-4.6a1.53 1.53 0 0 1-1.6-1.5v-4.6l.1-.5zM78 147.6l.9-.3h4.6a1.53 1.53 0 0 1 1.5 1.6v4.5a1.53 1.53 0 0 1-1.5 1.6h-4.6a1.53 1.53 0 0 1-1.5-1.6v-4.5v-.5zM90.2 147.6l.9-.3h4.6a1.53 1.53 0 0 1 1.5 1.6v4.5a1.53 1.53 0 0 1-1.5 1.6h-4.6a1.53 1.53 0 0 1-1.5-1.6v-4.5l.1-.5zM102.1 148l.7-.6 .5-.1h4.6a1.53 1.53 0 0 1 1.5 1.6v4.5a1.53 1.53 0 0 1-1.5 1.6h-4.6a1.53 1.53 0 0 1-1.5-1.6v-4.5zM114.3 148l.8-.6 .5-.1h4.5a1.53 1.53 0 0 1 1.6 1.6v4.5a1.53 1.53 0 0 1-1.6 1.6h-4.5a1.53 1.53 0 0 1-1.6-1.6v-4.5zM126.9 147.6l.9-.3h4.6a1.53 1.53 0 0 1 1.5 1.6v4.5a1.53 1.53 0 0 1-1.5 1.6h-4.6a1.53 1.53 0 0 1-1.6-1.6v-4.5l.1-.5z"/>
</g>
<g fill="none" stroke="#0080ff" stroke-width=".2" stroke-dasharray=".7 .7" stroke-linecap="butt">
<circle cx="81.2" cy="90" r="3.5"/>
<circle cx="93.4" cy="90" r="3.5"/>
<circle cx="105.6" cy="90" r="3.5"/>
<circle cx="117.8" cy="90" r="3.5"/>
<circle cx="130.1" cy="90" r="3.5"/>
<circle cx="81.2" cy="102.3" r="3.5"/>
<circle cx="81.2" cy="114.5" r="3.5"/>
<circle cx="93.4" cy="102.3" r="3.5"/>
<circle cx="93.4" cy="114.5" r="3.5"/>
<circle cx="105.6" cy="102.3" r="3.5"/>
<circle cx="105.6" cy="114.5" r="3.5"/>
<circle cx="117.8" cy="102.3" r="3.5"/>
<circle cx="117.8" cy="114.5" r="3.5"/>
<circle cx="130.1" cy="102.3" r="3.5"/>
<circle cx="130.1" cy="114.5" r="3.5"/>
<circle cx="81.2" cy="138.9" r="3.5"/>
<circle cx="81.2" cy="126.7" r="3.5"/>
<circle cx="93.4" cy="138.9" r="3.5"/>
<circle cx="93.4" cy="126.7" r="3.5"/>
<circle cx="105.6" cy="138.9" r="3.5"/>
<circle cx="105.6" cy="126.7" r="3.5"/>
<circle cx="117.8" cy="138.9" r="3.5"/>
<circle cx="117.8" cy="126.7" r="3.5"/>
<circle cx="130.1" cy="138.9" r="3.5"/>
<circle cx="130.1" cy="126.7" r="3.5"/>
<circle cx="81.2" cy="151.2" r="3.5"/>
<circle cx="93.4" cy="151.2" r="3.5"/>
<circle cx="105.6" cy="151.2" r="3.5"/>
<circle cx="117.8" cy="151.2" r="3.5"/>
<circle cx="130.1" cy="151.2" r="3.5"/>
</g>
<g fill="#231f20">
<path d="M172.5 7.6l-.1 .5 .4-.2h.6v.1v2.1l-.2 .4h.9l-.2-.4v-2.1l.1-.1h.5l.5 .2-.2-.5zM174.5 8.3l.2 .3v1.5l-.2 .4h1.8l.2-.6a1.04 1.04 0 0 1-1.3 .2v-.7h.6l.3 .2v-.6l-.3 .2h-.6v-.6l.8-.1 .4 .3-.2-.5zM176.5 8.3l.9 1.1-.9 1.1h.8l-.2-.2 .4-.7 .5 .7-.2 .2h1.5l-.2-.2 .2-.4h.9l.1 .4-.2 .2h1l-.3-.3-.7-1.9h-.5l-.9 2-.8-1 .9-1h-.8l.1 .3-.4 .5-.3-.6 .1-.2zM179.7 8.6l.4 1h-.7zM181.3 8.4a.63 .63 0 0 0-.2 .7 .63 .63 0 0 0 .6 .4l.6 .2 .1 .2a.75 .75 0 0 1-.7 .4 .75 .75 0 0 1-.6-.5l.1 .7 .1-.1a1.11 1.11 0 0 0 1.5-.6 1.13 1.13 0 0 0-1.2-.8l-.1-.4a1.04 1.04 0 0 1 1.2 .2l-.2-.5-.2 .1-.4-.2zM173.2 10.9l.2 .4v2.2l-.2 .4h1l-.3-.4v-2.2l.3-.4zM174.3 11.6l.3 .4v1.5l-.3 .4h.8l-.2-.4v-1.3l1.5 1.7v-1.9l.2-.4h-.7l.2 .4v.9l-1.1-1.3zM177 11.8a.62 .62 0 0 0-.2 .7 .62 .62 0 0 0 .6 .4l.6 .1 .1 .3a.76 .76 0 0 1-.7 .3 .76 .76 0 0 1-.7-.4l.2 .7 .1-.1a1.11 1.11 0 0 0 1.5-.6 1.13 1.13 0 0 0-1.2-.8l-.1-.4a1.04 1.04 0 0 1 1.2 .2l-.2-.6-.2 .1-.5-.1zM178.7 11.6l-.2 .6a.61 .61 0 0 1 .8-.3v1.6l-.2 .4h.9l-.2-.4v-1.6a.63 .63 0 0 1 .7 .3l-.1-.6zM180.6 11.6l.3 .4v1.5l-.3 .4h1l-.2-.2-.1-.8 .6 .2a.76 .76 0 0 0 1.2 .7l-1-1a.58 .58 0 0 0 .6-.5 .58 .58 0 0 0-.5-.6zM181.4 11.9h.1a.45 .45 0 0 1 .5 .1 .45 .45 0 0 1 .1 .5l-.8 .2zM182.9 11.6l.2 .2a2.17 2.17 0 0 0 .3 1.9 .99 .99 0 0 0 1.6-.6v-1.1l.2-.4h-.7l.2 .2a1.92 1.92 0 0 1-.2 1.8 .6 .6 0 0 1-.9-.5v-1.1l.2-.4zM185.4 11.6l.2 .4v1.5l-.2 .4h.7l-.2-.4v-1.4l.8 1.8 .8-1.8v1.4l-.2 .4h.9l-.2-.4v-1.5l.2-.4h-.8l-.6 1.5-.6-1.5zM188.4 11.6l.2 .4v1.5l-.2 .4h1.8l.1-.6a1.04 1.04 0 0 1-1.2 .1v-.6h.5l.4 .2v-.6l-.4 .2h-.5v-.7h.8l.3 .3-.1-.6zM190.5 11.6l.2 .4v1.5l-.2 .4h.7l-.2-.4v-1.3l1.5 1.7v-1.9l.2-.4h-.7l.2 .4v.9l-1.1-1.3zM192.9 11.6l-.1 .6a.61 .61 0 0 1 .7-.3l.1 1.6-.3 .4h1l-.3-.4 .1-1.6a.63 .63 0 0 1 .7 .3l-.1-.6zM195.2 11.8a.62 .62 0 0 0-.2 .7 .62 .62 0 0 0 .6 .4l.6 .1 .1 .3a.76 .76 0 0 1-.7 .3 .76 .76 0 0 1-.6-.4l.1 .7 .1-.1a1.11 1.11 0 0 0 1.6-.6 1.13 1.13 0 0 0-1.3-.8l-.1-.4a1.04 1.04 0 0 1 1.2 .2l-.1-.6-.2 .1-.5-.1z"/>
<path d="M166.2 6.3v2.6h-1.9v.4l.8 .9a.91 .91 0 0 0 1 .8 .56 .56 0 0 1 .5-.3 .56 .56 0 0 1 .5 .3l.4 .8a1.53 1.53 0 0 0 1.9 1.2 1.54 1.54 0 0 1 1-2.1l.9-.3v-1.4a1.52 1.52 0 0 1-.4-1.6h-1.3l-.2 .8h.5l-.2 .8h-.5l-.1 1v.2l.4 .1-.2 .8a1.93 1.93 0 0 1-1.6-.3l.3-1.8h-.5l.2-.8h.4l.2-.8h-.4v-1.3zM168.6 7.6l-.6 2.9h.7l.6-2.9zM168.8 6.6l-.1 .7h.6l.2-.7z"/>
</g>
<text font-size="4.8" x="31.4" y="40.3">YZ0030-C01</text>
<text font-size="4.6" x="121.4" y="32.8">EXAMPLE STENCIL DESIGN</text>
<text font-size="3.9" x="131.8" y="40.3">DSBGA - 0.5 mm max height</text>
<text font-size="3.5" fill="#00f" x="19" y="17.3">AFE4900</text>
<text font-size="3" x="87.8" y="174.3">SOLDER PASTE EXAMPLE</text>
<g font-size="2.8">
<text x="19" y="263.6">6</text>
<text x="106.1" y="258">www.ti.com</text>
<text x="88.2" y="268.9">Product Folder Links: AFE4900</text>
</g>
<text font-size="2.8" fill="#0000c8" x="29.6" y="263.6">Submit Documentation Feedback</text>
<g font-size="2.6">
<text x="30.7" y="216">NOTES: (continued)</text>
<text x="31.3" y="221.5">4. Laser cutting apertures with trapezoidal walls and rounded corners may of</text>
<text x="117.2" y="221.5">fer better paste release.</text>
</g>
<g font-size="2.5">
<text x="19" y="21.4">SBAS861B –AUGUST 2017–REVISED JULY 2019</text>
<text x="181.9" y="21.4">www.ti.com</text>
<text x="150.7" y="45.5">DIE SIZE BALL GRID ARRAY</text>
<text x="134.2" y="263.6">Copyright © 2017–2019, Texas Instruments Incorporated</text>
</g>
<g font-size="2.4">
<text x="91" y="62.9">(0.85)</text>
<text x="63.4" y="69.3">(0.4) TYP</text>
<text x="55" y="76.1">30X (</text>
<text x="63.2" y="76.1">0.25)</text>
<text x="53.9" y="84.2">(R0.05) TYP</text>
<text x="79.4" y="85.3">1</text>
<text x="90.9" y="85.3">2</text>
<text x="104.6" y="85.3">3</text>
<text x="117.1" y="85.2">4</text>
<text x="129" y="85.2">5</text>
<text x="74.7" y="92.9">A</text>
<text x="53.6" y="97">(0.4) TYP</text>
<text x="74.6" y="101.1">B</text>
<text x="57.9" y="116.1">METAL</text>
<text x="61.3" y="118.7">TYP</text>
<text x="74.6" y="116">C</text>
<text x="135" y="118.7">PKG SYMM</text>
<text x="74.8" y="127.6">D</text>
<text x="74.9" y="140.3">E</text>
<text x="74.9" y="152.4">F</text>
<text x="104.4" y="162.4">PKG</text>
<text x="86.7" y="177">BASED ON 0.1 mm THICK STENCIL</text>
<text x="100.6" y="179.7">SCALE:35X</text>
<text x="162" y="209.9">4222550/D</text>
<text x="176" y="209.9">07/2019</text>
</g>
</svg>
